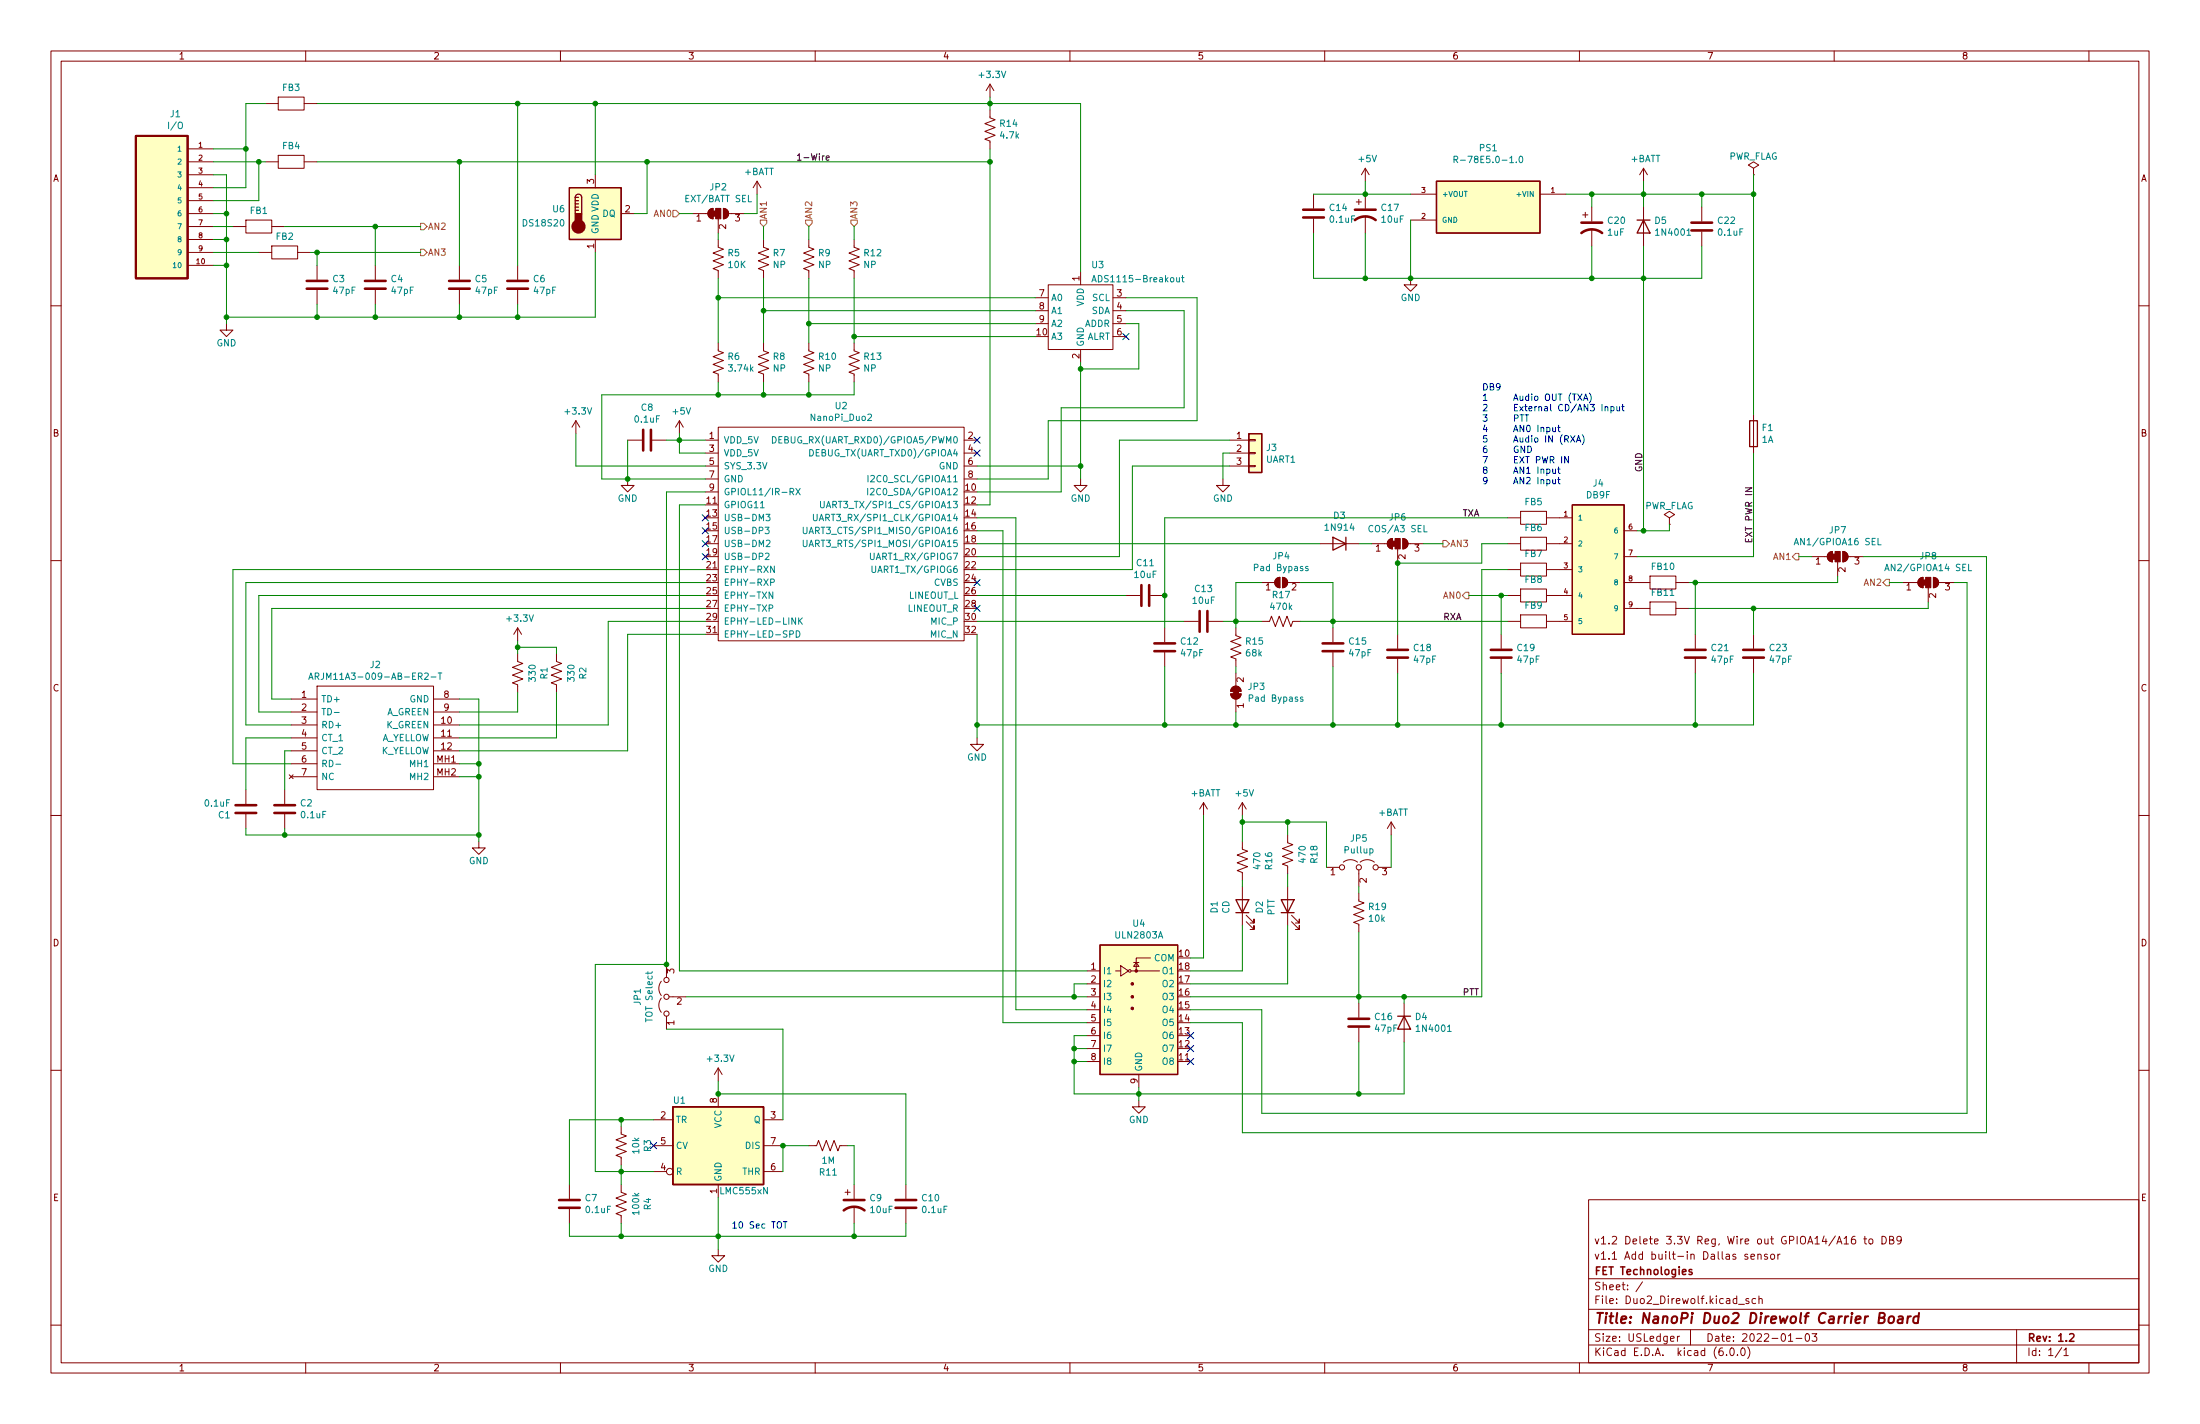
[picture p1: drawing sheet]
<svg xmlns="http://www.w3.org/2000/svg" width="432mm" height="279mm" viewBox="0 0 432 279" stroke-linecap="round" stroke-linejoin="round" font-family="sans-serif">
<g fill="none" stroke="#840000" stroke-width=".2">
<path d="M10 10h411.8v259.4h-411.8zM12 12h407.8v255.4h-407.8zM54.6 19.1h5.1v2.5h-5.1zM60 10v2M110 10v2M160 10v2M194.3 16.5l-.8 1.3M194.3 16.5v2.6M194.3 16.5l.8 1.3M210 10v2M260 10v2M310 10v2"/>
<path d="M360 10v2M410 10v2M36.8 31.8h5.1M36.8 29.2h5.1M36.8 34.3h5.1M36.8 36.8h5.1M36.8 39.4h5.1M52.1 20.3h2.5M52.1 31.8h2.5M54.6 30.5h5.1v2.5h-5.1zM59.7 20.3h2.5M59.7 31.8h2.5"/>
<path d="M116.8 34.3v2.5M148.6 35.6l-.8 1.2M148.6 35.6v2.5M148.6 35.6l.8 1.2M194.3 21.6v1.5l1 .4-2 .8 2 .7-2 .8 2 .7-2 .8 1 .4v1.5M257.8 38.1v2.8M266.2 39.6h1M266.7 39.1v1M268 33v2.6M268 38.1v2.8M268 33l-.8 1.3M268 33l.7 1.3"/>
<path d="M276.9 38.1h5M302.3 38.1h5M322.6 33v2.6M322.6 33l-.8 1.3M322.6 33l.7 1.3M344.2 33l1-.6-1-.6-1 .6 1 .6v1.3M344.2 34.3h.1M10 60h2M36.8 49.5h5.1M36.8 52.1h5.1M36.8 41.9h5.1M36.8 44.5h5.1"/>
<path d="M36.8 47h5.1M45.7 44.5h2.6M48.3 43.2h5v2.5h-5zM50.8 49.5h2.5M53.3 48.3h5.1v2.5h-5.1zM53.3 44.5h2.6M58.4 49.5h2.6M62.2 52.1v2.8M62.2 56.9v2.8M73.7 52.1v2.8M73.7 56.9v2.8M90.2 52.1v2.8"/>
<path d="M90.2 56.9v2.8M101.6 52.1v2.8M101.6 56.9v2.8M116.8 47v2.5M121.9 41.9h2.6M135.9 41.9h3M139.2 41.2l.8-.3v2a1.02 1.02 0 0 1-1-.6 1.02 1.02 0 0 1 .2-1.1zM141 47v1.5l1 .4-2 .8 2 .7-2 .8 2 .7-2 .8 1 .4v1.5M141 42.9v2.8M142 40.9a1.02 1.02 0 0 1 1 1 1.02 1.02 0 0 1-1 1zM143 41.9h3M149.9 47v1.5l1 .4-2.1 .8 2.1 .7-2.1 .8 2.1 .7-2.1 .8 1.1 .4v1.5"/>
<path d="M158.7 47v1.5l1.1 .4-2.1 .8 2.1 .7-2.1 .8 2.1 .7-2.1 .8 1 .4v1.5M167.6 47v1.5l1.1 .4-2.1 .8 2.1 .7-2.1 .8 2.1 .7-2.1 .8 1 .4v1.5M203.2 58.4h2.5M205.7 55.9h12.7v12.7h-12.7zM212.1 53.3v2.6M218.4 58.4h2.6M257.8 42.9v2.8M268 42.4v3.3M276.9 54.6v1.3h1.2l-1.2 1.3-1.3-1.3h1.3M276.9 43.2h5M310.6 42.2h1.1M311.1 41.7v1"/>
<path d="M312.4 40.6v2.8M312.4 45v3.3M322.6 40.6v7.7M334 40.6v2.8M334 45.5v2.8M419.8 60h2M44.4 63.5v1.3h1.3l-1.3 1.2-1.2-1.2h1.2M141 67.3v1.5l1 .4-2 .8 2 .7-2 .8 2 .8-2 .7 1 .4v1.5M149.9 67.3v1.5l1 .4-2.1 .8 2.1 .7-2.1 .8 2.1 .8-2.1 .7 1.1 .4v1.5M158.7 67.3v1.5l1.1 .4-2.1 .8 2.1 .7-2.1 .8 2.1 .8-2.1 .7 1 .4v1.5M167.6 67.3v1.5l1.1 .4-2.1 .8 2.1 .7-2.1 .8 2.1 .8-2.1 .7 1 .4v1.5M203.2 61h2.5"/>
<path d="M203.2 63.5h2.5M212.1 68.6v2.5M218.4 61h2.6M218.4 63.5h2.6M218.4 66h2.6M113 82.6l-.7 1.2M113 82.6v2.5M113 82.6l.8 1.2M123.2 94v1.3h1.3l-1.3 1.2-1.3-1.2h1.3M123.2 86.4h2.8M128 86.4h2.8M133.3 82.6l-.7 1.2"/>
<path d="M133.3 82.6v2.5M133.3 82.6l.8 1.2M138.4 86.4h2.6M138.4 88.9h2.6M138.4 91.4h2.6M138.4 99.1h2.6M138.4 94h2.6M138.4 96.5h2.6M141 83.8h48.2v41.9h-48.2zM189.2 86.4h2.6M189.2 88.9h2.6M189.2 91.4h2.6"/>
<path d="M189.2 94h2.6M212.1 94v1.3h1.3l-1.3 1.2-1.3-1.2h1.3M240 94v1.3h1.3l-1.3 1.2-1.2-1.2h1.2M241.3 86.4h3.8M241.3 88.9h3.8M241.3 91.4h3.8M245.1 91.3h1.3v.3h-1.3zM245.1 88.8h1.3v.2h-1.3zM245.1 86.2h1.3v.3h-1.3zM344.2 81.3v7.6M10 110h2M138.4 111.8h2.6"/>
<path d="M221 116.8h2.8M225.8 116.8h2.8M247.6 114.3h2.6M251.2 113.3a1.02 1.02 0 0 0-1 1 1.02 1.02 0 0 0 1 1M251.2 113.3v2M251.7 113.3a1.02 1.02 0 0 1 1 1 1.02 1.02 0 0 1-1 1zM252.7 114.3h2.6M259.1 106.7h7.6M269.2 106.7h3.1M272.6 106l.7-.3v2a1.02 1.02 0 0 1-.9-.6 1.02 1.02 0 0 1 .2-1.1zM274.3 107.7v2.8M275.3 105.7a1.02 1.02 0 0 1 1.1 1 1.02 1.02 0 0 1-1.1 1z"/>
<path d="M276.4 106.7h3M295.9 111.8h2.5M295.9 116.8h2.5M295.9 101.6h2.5M295.9 106.7h2.5M298.4 110.5h5.1v2.5h-5.1zM298.4 115.6h5.1v2.5h-5.1zM298.4 100.3h5.1v2.6h-5.1zM298.4 105.4h5.1v2.6h-5.1zM303.5 111.8h5.1M303.5 116.8h5.1M303.5 101.6h5.1"/>
<path d="M303.5 106.7h5.1M318.8 109.2h2.5M318.8 104.1h2.5M318.8 114.3h5M318.8 119.4h5M323.8 118.1h5.1v2.6h-5.1zM323.8 113h5.1v2.6h-5.1zM327.7 101.6l1-.6-1-.7-1.1 .7 1.1 .6v1.3M327.7 102.9h.1M328.9 114.3h2.6M328.9 119.4h2.6M355.6 109.2h3"/>
<path d="M358.9 108.5l.8-.3v2a1.02 1.02 0 0 1-1-.6 1.02 1.02 0 0 1 .2-1.1zM360.7 110.2v2.8M361.7 108.2a1.02 1.02 0 0 1 1 1 1.02 1.02 0 0 1-1 1zM362.7 109.2h3.1M373.4 114.3h3M376.7 113.6l.7-.3v2a1.02 1.02 0 0 1-.9-.6 1.02 1.02 0 0 1 .2-1.1zM378.5 115.3v2.8M379.5 113.3a1.02 1.02 0 0 1 1 1 1.02 1.02 0 0 1-1 1zM380.5 114.3h3M419.8 110h2M57.1 137.2h5.1M57.1 139.7h5.1"/>
<path d="M62.2 134.6h22.9v20.3h-22.9zM85.1 137.2h5.1M85.1 139.7h5.1M101.6 128.3v1.5l1 .4-2 .7 2 .8-2 .8 2 .7-2 .8 1 .4v1.5M101.6 123.2v2.5M101.6 123.2l-.8 1.3M101.6 123.2l.8 1.3M109.2 128.3v1.5l1 .4-2 .7 2 .8-2 .8 2 .7-2 .8 1 .4v1.5M138.4 124.5h2.6M228.6 123.2v2.8M228.6 128v2.8M232.4 121.9h2.8"/>
<path d="M237.2 121.9h2.8M241.6 136.1h2a1.02 1.02 0 0 1-1 1.1 1.02 1.02 0 0 1-1-1.1zM241.9 134.9a1.02 1.02 0 0 1 1.1-.2 1.02 1.02 0 0 1 .6 .9h-2zM242.6 123.2v1.5l1 .4-2 .8 2 .7-2 .8 2 .7-2 .8 1 .4v1.5M242.6 132.1v2.5M242.6 137.2v2.5M247.6 121.9h1.6l.4-1 .7 2 .8-2 .7 2 .8-2 .8 2 .3-1h1.6M261.6 123.2v2.8M261.6 128v2.8M274.3 124.5v2.8M274.3 129.3v2.8M294.6 124.5v2.8"/>
<path d="M294.6 129.3v2.8M295.9 121.9h2.5M298.4 120.7h5.1v2.5h-5.1zM303.5 121.9h5.1M332.7 124.5v2.8M332.7 129.3v2.8M344.2 124.5v2.8M344.2 129.3v2.8M10 160h2M48.3 154.9v2.8M48.3 159.8v2.8M55.9 154.9v2.8"/>
<path d="M55.9 159.8v2.8M56.8 152l.7 .8M57.1 142.2h5.1M57.1 144.8h5.1M57.1 147.3h5.1M57.1 149.9h5.1M57.1 152.4h5.1M57.5 152l-.7 .8M85.1 142.2h5.1M85.1 144.8h5.1M85.1 147.3h5.1M85.1 149.9h5.1"/>
<path d="M85.1 152.4h5.1M191.8 144.8v1.3h1.2l-1.2 1.2-1.3-1.2h1.3M236.2 157.5l-.7 1.3M236.2 157.5v2.5M236.2 157.5l.8 1.3M243.8 157.5v2.5M243.8 157.5l-.7 1.3M243.8 157.5l.8 1.3M419.8 160h2M94 165.1v1.3h1.2l-1.2 1.2-1.3-1.2h1.3M243.8 165.1v1.5l1.1 .4-2.1 .8 2.1 .7-2.1 .8 2.1 .8-2.1 .7 1 .4v1.5M243.8 174v7.6"/>
<path d="M244.6 179.6l1.5 1.5v-.8v.8h-.7M252.7 163.8v1.6l1 .3-2 .8 2 .8-2 .7 2 .8-2 .7 1 .4v1.6M252.7 174v7.6M253.5 179.6l1.5 1.5v-.8v.8h-.7M260.3 170.2h2.6M263.6 169.2a2.26 2.26 0 0 1 2.8 0M266.7 175.3v1.5l1 .4-2 .7 2 .8-2 .8 2 .7-2 .8 1 .4v1.5M266.7 170.7v3.3M267 169.2a2.26 2.26 0 0 1 2.8 0M270.5 170.2h2.5M273 161.3l-.7 1.3M273 161.3v2.5"/>
<path d="M273 161.3l.8 1.3M129.8 195.8a2.26 2.26 0 0 0 0 2.8M129.8 192.5a2.26 2.26 0 0 0 0 2.8M130.8 189.2v2.6M130.8 199.4v2.5M131.3 195.6h3.3M213.4 190.5h2.5M213.4 193h2.5M213.4 195.6h2.5M213.4 198.1h2.5M218.9 190.5h1.1M220 189.5l1.5 1-1.5 1z"/>
<path d="M222 190.5h5.6M222.5 188.8h1M223 188.8l.5 .8h-1zM225.8 188h-2.8v2.5M244.6 180.8l1.5 1.6v-.8v.8h-.7M253.5 180.8l1.5 1.6v-.8v.8h-.7M266.7 196.9v2.7M275.6 196.9v7.6M10 210h2M128.3 219.7h3.8M141 209.6v2.5M141 214.6v2.6"/>
<path d="M141 209.6l-.8 1.2M141 209.6l.7 1.2M149.9 219.7h3.8M213.4 208.3h2.5M213.4 200.7h2.5M213.4 203.2h2.5M213.4 205.7h2.5M223.5 215.9v1.3h1.3l-1.3 1.2-1.3-1.2h1.3M223.5 210.8v2.6M231.1 208.3h2.6M266.7 201.7v2.8M419.8 210h2"/>
<path d="M111.8 232.4v2.8M111.8 237.2v2.8M121.9 232.4v1.5l1 .4-2 .8 2 .7-2 .8 2 .8-2 .7 1 .4v1.5M121.9 221v1.5l1 .4-2 .7 2 .8-2 .8 2 .7-2 .8 1 .4v1.5M128.3 224.8h3.8M128.3 229.9h2.5M141 232.4v2.6M149.9 224.8h3.8M149.9 229.9h3.8M158.7 224.8h1.6l.4-1 .7 2 .8-2 .7 2 .8-2 .8 2 .3-1h1.6M165.9 233.9h1M166.4 233.4v1"/>
<path d="M167.6 232.4v2.8M167.6 236.7v3.3M177.8 232.4v2.8M177.8 237.2v2.8M311.8 235.4h108v32h-108zM10 260h2M141 245.1v1.3h1.2l-1.2 1.3-1.3-1.3h1.3M311.8 256.9h108M311.8 250.9h108M322.4 251.5l-1.3 1.9M341.2 255.9h1.2M343 246.1h-.3l-.3 .2 .1 .2 .5 .2v.3h-.6"/>
<path d="M343.2 254.9l-.3-.1-.2 .2v.2l.5 .2v.3h-.5M343.7 246.6l.7-.2-.1-.3h-.4l-.2 .2v.7h.6M344.6 254.9l-.4-.1-.3 .3 .1 .6h.6M345 246.2l.2-.1h.4l.1 1M345 246.1v1M345.2 254.9l.2-.1 .4 .1 .1 .9M345.2 254.3v1.5M346.9 246.1h-.4l-.2 .2 .1 .2 .5 .2v.3h-.6M347.7 246.1h.3l.3 .3v.4l-.3 .3-.3-.1-.2-.2zM348.9 246.1v1M349.4 246.1h-.3l-.2 .3M364.1 242.6a.6 .6 0 0 0-.7 .6v.6l.1 .2 .4 .1 .3-.2v-.5l-.1-.2-.4-.1-.3 .3"/>
<path d="M365.8 243.1h.6M366 242.6v1.3l.4 .2M366.9 243.2l.2-.1 .4 .1 .1 .6-.2 .2-.3 .1-.2-.2zM369.4 242.6a.76 .76 0 0 1 .8 .7 .76 .76 0 0 1-.8 .8zM370.9 243.3l.6-.1 .2-.2-.2-.3-.6-.1v1.5h.5l.3-.3a.39 .39 0 0 0-.3-.5M373.2 243.2l-.3 .3h-.3l-.3-.3 .1-.5 .5-.1 .2 .1a.99 .99 0 0 1-.4 1.4h-.3M419.8 260h2M60 267.4v2M110 267.4v2M160 267.4v2M210 267.4v2M260 267.4v2"/>
<path d="M310 267.4v2M311.8 263.9h108M311.8 260.9h108M327.9 262.7l.7-.2-.1-.3h-.4l-.2 .2v.7h.6M329.2 262.2v1M329.7 262.2l-.5 .3M331.8 260.9v3M338.9 265.8v.2M339.7 264.5h.2a.8 .8 0 0 1 .5 .7 .8 .8 0 0 1-.5 .8 1 1 0 0 1-.2-1.5zM341 265.8v.2M341.9 264.5h.1a.8 .8 0 0 1 .5 .7 .8 .8 0 0 1-.5 .8 1 1 0 0 1-.1-1.5zM343 264.3a1.72 1.72 0 0 1 0 2.2"/>
<path d="M351 263.2h.9M352.5 262.6h1.2M354.5 261.7h.2a.8 .8 0 0 1 .5 .7 .8 .8 0 0 1-.5 .8 1 1 0 0 1-.2-1.5zM355.7 261.7h.9l-.5 .5 .4 .2v.6l-.2 .2-.6-.2M360 267.4v2M395.8 260.9v6.5M404.7 264.4l-1.3 1.9M405.1 264.9l.4-.4v1.5M405.1 266h.8M410 267.4v2"/>
<circle cx="263.4" cy="170.2" r=".51"/>
<circle cx="266.7" cy="170.2" r=".51"/>
<circle cx="270" cy="170.2" r=".51"/>
<circle cx="130.8" cy="192.3" r=".51"/>
<circle cx="130.8" cy="195.6" r=".51"/>
<circle cx="130.8" cy="198.9" r=".51"/>
<circle cx="221.7" cy="190.5" r=".25"/>
<circle cx="131.4" cy="229.9" r=".63"/>
</g>
<path d="M332.1 249.2l-.4-.1-.2 .2 .1 .2 .5 .1v.4h-.6M406.2 261.8l.6-.1 .2 .1 .1 .3-1 1.1h1" fill="none" stroke="#840000" stroke-width=".3"/>
<path d="M368.8 258.6h.7l.3-.2a.45 .45 0 0 0-.2-.8h-.7l-.2 2h.8a.53 .53 0 0 0 .4-.5 .53 .53 0 0 0-.4-.5M370.8 258.5a.52 .52 0 0 1 .6-.2 .52 .52 0 0 1 .4 .4l-.1 .5a.55 .55 0 0 1-.5 .4 .55 .55 0 0 1-.6-.4zM372.7 258.4h.7v1.2M373.5 258.7l-.7 .1a.4 .4 0 0 0-.3 .4 .4 .4 0 0 0 .2 .4l.7-.1M374.5 258.3l-.2 1.3M375 258.3l-.3 .1-.3 .3M376.6 258.4a.66 .66 0 0 0-1 .3l-.1 .5 .2 .3h.7M376.7 257.6l-.3 2" fill="none" stroke="#840000" stroke-width=".4"/>
<g fill="#840000" stroke="#840000" stroke-width=".2">
<path d="M359.7 108.7h.5v1h-.5z"/>
<path d="M358.9 108.5l.8-.3v2a1.02 1.02 0 0 1-1-.6 1.02 1.02 0 0 1 .2-1.1z"/>
<path d="M360.2 108.2h1v2h-1z"/>
<path d="M361.7 108.2a1.02 1.02 0 0 1 1 1 1.02 1.02 0 0 1-1 1z"/>
<path d="M377.4 113.8h.6v1h-.6z"/>
<path d="M376.7 113.6l.7-.3v2a1.02 1.02 0 0 1-.9-.6 1.02 1.02 0 0 1 .2-1.1z"/>
<path d="M378 113.3h1v2h-1z"/>
<path d="M379.5 113.3a1.02 1.02 0 0 1 1 1 1.02 1.02 0 0 1-1 1z"/>
<path d="M250.5 113.6l.7-.3v2a1.02 1.02 0 0 1-.9-.6 1.02 1.02 0 0 1 .2-1.1z"/>
<path d="M251.7 113.3a1.02 1.02 0 0 1 1 1 1.02 1.02 0 0 1-1 1z"/>
<path d="M242.1 135.4h1v1h-1z"/>
<path d="M241.6 136.1h2a1.02 1.02 0 0 1-1 1.1 1.02 1.02 0 0 1-1-1.1z"/>
<path d="M241.9 134.9a1.02 1.02 0 0 1 1.1-.2 1.02 1.02 0 0 1 .6 .9h-2z"/>
<path d="M273.3 106.2h.5v1h-.5z"/>
<path d="M272.6 106l.7-.3v2a1.02 1.02 0 0 1-.9-.6 1.02 1.02 0 0 1 .2-1.1z"/>
<path d="M273.8 105.7h1v2h-1z"/>
<path d="M275.3 105.7a1.02 1.02 0 0 1 1.1 1 1.02 1.02 0 0 1-1.1 1z"/>
<path d="M140 41.4h.5v1h-.5z"/>
<path d="M139.2 41.2l.8-.3v2a1.02 1.02 0 0 1-1-.6 1.02 1.02 0 0 1 .2-1.1z"/>
<path d="M140.5 40.9h1v2h-1z"/>
<path d="M142 40.9a1.02 1.02 0 0 1 1 1 1.02 1.02 0 0 1-1 1z"/>
<circle cx="222.2" cy="197.9" r=".25"/>
<circle cx="222.2" cy="195.6" r=".25"/>
<circle cx="222.2" cy="193" r=".25"/>
<circle cx="223" cy="190.5" r=".25"/>
</g>
<g fill="none" stroke="#008484" stroke-width=".2">
<path d="M285.4 31.3h.6l.1-.2v-.3l-.7-.2v1.3M285.7 31.3l.4 .6M298.3 30.7l.1-.1a.68 .68 0 0 1 .5 .7 .68 .68 0 0 1-.5 .6 .85 .85 0 0 1-.1-1.2zM214.3 55.3l.4-1.3 .5 1.3M214.4 55h.6M230.9 54.5l.1 .8 .5-.1M231.5 54.5v.8M231.9 54.5h.5M232.1 54v1.1l.3 .2M331.1 46.2h.7M151.6 85.7a.64 .64 0 0 1 .7 .6 .64 .64 0 0 1-.7 .6zM152.9 86.3h.4"/>
<path d="M153.5 85.7h-.6v1.2h.6M155.1 96.5l.6-.1v-.5l-.6-.1v1.3M155.4 96.5l.4 .6M156.2 95.8l.9 1.3M157.1 95.8l-.9 1.3M158.9 88.2a.64 .64 0 0 1 .8 .6 .64 .64 0 0 1-.8 .7zM161 98.4v1l.3 .2h.3l.2-.2v-1M162.2 99.6l.4-1.2 .4 1.2M162.3 99.3h.6M170.3 95.8v1.3M170.3 81.4l.5-.2 .3 .4-.8 .9h.8M170.4 93.3v1.3"/>
<path d="M170.8 95.9l.5-.1 .3 .4-.8 .9h.8M170.9 93.4l.5-.1 .2 .3-.8 1h.8M150.2 103.4h.8l-.5 .5 .4 .1v.6l-.2 .1-.5-.1M150.2 108.6l.5-.1 .3 .4-.8 .9h.8M150.3 100.9h.8l-.4 .5 .4 .1v.6l-.2 .1-.6-.1M150.4 106.1l.5-.1 .2 .3-.8 1h.8M151 119.3h.6v-.5l-.6-.1v1.3M151.3 114.3l.6-.1v-.5l-.6-.1v1.3M151.7 116.1v1.3l-.7-1.3v1.3M152 111.1v1.2l-.7-1.2v1.2M157.7 103.4v1.1l.2 .2h.4l.1-.2v-1.1M157.7 106v1l.2 .3 .4-.1 .1-.2v-1"/>
<path d="M158.8 104.7l.4-1.3 .5 1.3M158.8 107.3l.4-1.3 .5 1.3M158.9 104.4h.6M158.9 106.9h.6M159.7 100.9v1l.2 .3 .4-.1 .1-.2v-1M160.8 102.2l.4-1.3 .4 1.3M160.9 101.8h.6M170.8 108.5v1.1l.3 .2 .3-.1 .2-.1v-1.1M171.1 111.1v1l.3 .2h.3l.2-.2v-1M256.7 111.2l-.3-.1-.2 .2 .1 .2 .4 .1v.3h-.5M279.5 103.1v1.3h.6M352.2 106.9l.4-1.3 .4 1.3"/>
<path d="M368.6 105.6v1.3h.6M369.9 112l.5-1.3 .4 1.3M386.4 110.7v1.3h.6M60.6 133.3l.4-1.3 .4 1.3M60.7 133h.6M61.9 132.7l.6-.1v-.4l-.6-.2v1.3M62.2 132.7l.4 .6M65.6 139.8h1M84.6 132.8h1M86 132h.7M86.4 132v1.3M155 124.4h.6l.1-.5-.7-.1v1.2"/>
<path d="M156.2 121.2v1.3l-.8-1.3v1.3M156.3 123.8a.64 .64 0 0 1 .7 .6 .64 .64 0 0 1-.7 .6zM156.8 121.2v1.3M156.9 121.8l.6 .7M157.5 121.2l-.7 .8M255.7 136.8h-.3l-.2 .1 .1 .2 .4 .1v.3h-.5M65.9 150h1M268.9 166.6l.3-.1 .3 .3-.1 .5h-.5M127.2 190.7v.4M128 190.7l-.2 .3h-1.1M284.1 202.4h.7"/>
</g>
<g fill="#ffffc2" stroke="#ffffc2" stroke-width=".2">
<path d="M308.6 99.1h10.2v25.4h-10.2z"/>
<path d="M132.1 217.2h17.8v15.2h-17.8z"/>
<path d="M281.9 35.6h20.4v10.1h-20.4z"/>
<path d="M215.9 185.4h15.2v25.4h-15.2z"/>
<path d="M245.1 85.1h2.5v7.6h-2.5z"/>
<path d="M26.7 26.7h10.1v27.9h-10.1z"/>
<path d="M111.8 36.8h10.1v10.2h-10.1z"/>
</g>
<g fill="none" stroke="#840000" stroke-width=".25">
<path d="M111.8 36.8h10.1v10.2h-10.1zM112.9 38.7a.64 .64 0 0 1 .6-.6 .64 .64 0 0 1 .7 .6v3.2M112.9 39.4h.6M112.9 38.7v3.2M112.9 38.7h.6M281.9 35.6h20.4v10.1h-20.4zM112.9 41.3h.6M112.9 40.6h.6M112.9 40h.6M321.3 43.2h2.5M322.6 43.2l1.2 2.5h-2.5zM245.1 85.1h2.5v7.6h-2.5z"/>
<path d="M308.6 99.1h10.2v25.4h-10.2zM343.4 82.6h1.5v5h-1.5zM261.6 105.4l2.6 1.3-2.6 1.3zM264.2 105.4v2.6M242.6 176.5h2.5l-1.3 2.6zM242.6 179.1h2.5M251.5 176.5h2.5l-1.3 2.6zM251.5 179.1h2.5M215.9 185.4h15.2v25.4h-15.2zM274.3 199.4h2.6M275.6 199.4l1.3 2.5h-2.6zM132.1 217.2h17.8v15.2h-17.8z"/>
</g>
<g fill="none" stroke="#840000" stroke-width=".51">
<path d="M60.2 56.6h4.1M60.2 55.1h4.1M71.6 56.6h4.1M71.6 55.1h4.1M88.1 56.6h4.1M88.1 55.1h4.1M99.6 56.6h4M99.6 55.1h4M255.8 42.7h4M255.8 41.1h4M265.9 43.2a3.3 3.3 0 0 1 4.1 0M265.9 41.1h4.1"/>
<path d="M310.4 45.7a3.3 3.3 0 0 1 4.1 0M310.4 43.7h4.1M332 43.7h4M332 45.2h4M126.2 84.3v4.1M127.8 84.3v4.1M224 114.8v4.1M225.6 114.8v4.1M235.5 119.9v4.1M237 119.9v4.1M226.6 127.8h4M226.6 126.2h4"/>
<path d="M259.6 127.8h4.1M259.6 126.2h4.1M272.3 129h4.1M272.3 127.5h4.1M292.6 129h4.1M292.6 127.5h4.1M330.7 129h4.1M330.7 127.5h4.1M342.1 129h4.1M342.1 127.5h4.1M46.2 159.5h4.1M46.2 158h4.1"/>
<path d="M53.8 159.5h4.1M53.8 158h4.1M264.7 199.9h4M264.7 201.4h4M109.7 235.5h4.1M109.7 237h4.1M165.6 237.5a3.3 3.3 0 0 1 4.1 0M165.6 235.5h4.1M175.8 235.5h4M175.8 237h4"/>
</g>
<path d="M26.7 26.7h10.1v27.9h-10.1z" fill="none" stroke="#840000" stroke-width=".41"/>
<g fill="#840000" stroke="#840000" stroke-width=".25">
<path d="M112.9 41.9h1.3v1.9h-1.3z"/>
<circle cx="113.5" cy="44.4" r="1.27"/>
</g>
<path d="M82.5 48.9h.7l.6 .6-.6 .7h-.7zM82.5 43.8h.7l.6 .7-.6 .6h-.7zM132.1 41.3h.6l.6 .6-.6 .6h-.6zM149.2 43.2h1.3v.6l-.6 .7-.7-.7zM158.1 43.2h1.3v.6l-.7 .7-.6-.7zM167 43.2h1.3v.6l-.7 .7-.6-.7zM283.2 106h.6l.7 .7-.7 .6h-.6zM287.7 116.2h.6v1.3h-.6l-.7-.7zM352.4 108.6h.7v1.3h-.7l-.6-.7zM370.2 113.7h.6v1.2h-.6l-.6-.6z" fill="none" stroke="#848400" stroke-width=".2"/>
<path d="M162.2 31l.6-.1-.1-.3h-.4l-.1 .2v.6h.5M342.6 95.7h1.2l-1.2 .7h1.2" fill="none" stroke="#000" stroke-width=".2"/>
<g fill="none" stroke="#0000c2" stroke-width=".2">
<path d="M308.6 77.3h.8M309 77.3v1.3M309.7 77.3l.8 1.3M310.5 77.3l-.8 1.3M310.8 78.6l.4-1.3 .5 1.3M310.9 78.2h.6M312 77.1a1.46 1.46 0 0 1 0 2M312.1 79.3h.8l-.4 .5 .4 .2v.5l-.2 .1-.6-.1M314.4 79.3v1.3M315 79.9l.5-.1 .1 .8M315 79.8v.8M316.2 79.8h.3l.3 .2-.1 .6h-.5"/>
<path d="M316.2 79.8v1.2M317.3 79.8l.1 .8 .5-.1M317.9 79.8v.8M318.3 79.8h.5M318.5 79.3v1.1l.3 .2M297.3 82.1l.6-.1 .1-.2-.1-.3-.6-.1v1.3M297.9 87.6a.59 .59 0 0 0-.7 .6 .59 .59 0 0 0 .7 .5l.1-.4h-.3M298.7 81.4v1.3M299.3 87.5v1.3l-.8-1.3v1.3M299.7 81.4v1.3M299.9 87.5a.64 .64 0 0 1 .7 .7 .64 .64 0 0 1-.7 .6zM302.5 84l.4-.1 .1 .8"/>
<path d="M302.5 92.2l.4-.1 .1 .8M302.5 94.2l.4-.1 .1 .8M303.6 83.9h.4l.2 .2-.1 .5h-.5M303.6 92.1l.4-.1 .2 .3-.1 .5h-.5M303.6 94.1h.4l.2 .2-.1 .6h-.5M303.6 83.9v1.2M303.6 92v1.3M303.6 94.1v1.3M304.8 83.9v.7h.5M304.8 92v.8h.5M304.8 94.1v.8l.5-.1M305.3 83.9v.8"/>
<path d="M305.3 92v.9M305.3 94.1v.8M305.7 83.9h.5M305.7 92h.5M305.7 94.1h.5M305.9 83.4v1.1l.3 .2M305.9 91.6v1.1l.3 .2M305.9 93.7v1l.3 .2M306.5 89.6v1.2M307.1 86.1h.6l.1-.2v-.3l-.7-.1v1.3M307.4 86.1l.4 .7M307.8 89.6v1.2l-.7-1.2v1.2"/>
<path d="M308.3 85.5l.8 1.3M309.1 85.5l-.8 1.3M309.4 86.8l.4-1.3 .5 1.3M309.5 86.4h.6M310.6 85.3a1.46 1.46 0 0 1 0 1.9M153.7 239.7h.8M154.1 239.7v1.3"/>
</g>
<g fill="none" stroke="#008400" stroke-width=".2">
<path d="M194.3 19.1v2.5M41.9 31.8h10.2M41.9 29.2h6.4M41.9 34.3h2.5v29.2M50.8 31.8v7.6h-8.9M52.1 20.3h-3.8v16.5h-6.4M62.2 31.8h132.1M62.2 20.3h149.9v33M90.2 31.8v20.3M101.6 20.3v31.8M116.8 20.3v14M127 31.8v10.1h-2.5"/>
<path d="M148.6 38.1v3.8h-2.6M194.3 29.2v69.9h-2.5M257.8 38.1h19.1M268 35.6v2.5M307.3 38.1h36.9M312.4 38.1v2.5M322.6 35.6v5M334 38.1v2.5M344.2 34.3v47M41.9 49.5h8.9M41.9 52.1h2.5M41.9 41.9h2.5"/>
<path d="M41.9 44.5h3.8M41.9 47h2.5M55.9 44.5h26.6M61 49.5h21.5M62.2 49.5v2.6M62.2 59.7v2.5M73.7 44.5v7.6M73.7 59.7v2.5M90.2 59.7v2.5M101.6 59.7v2.5M116.8 49.5v12.7h-72.4M133.3 41.9h2.6"/>
<path d="M141 45.7v1.3M141 54.6v12.7M141 58.4h62.2M149.9 44.5v2.5M149.9 54.6v12.7M158.7 44.5v2.5M158.7 54.6v12.7M167.6 44.5v2.5M167.6 54.6v12.7M221 58.4h13.9v24.2h-29.2v11.4h-13.9M257.8 45.7v8.9h76.2v-6.3M268 45.7v8.9"/>
<path d="M276.9 43.2v11.4M312.4 48.3v6.3M322.6 48.3v55.8M141 74.9v2.6M149.9 61h53.3M149.9 74.9v2.6M158.7 63.5h44.5M158.7 74.9v2.6M167.6 74.9v2.6h-49.5v16.5h20.3M167.6 66h35.6M212.1 71.1v22.9M221 63.5h2.5v8.9h-11.4"/>
<path d="M221 61h11.4v19h-24.1v16.5h-16.5M113 85.1v6.3h25.4M123.2 86.4v7.6M130.8 86.4h7.6M133.3 85.1v3.8h5.1M138.4 99.1h-5.1v91.4h80.1M138.4 96.5h-7.6v92.7h-14v40.7h11.5M191.8 91.4h20.3M241.3 86.4h-21.6v22.8h-27.9M241.3 91.4h-19.1v20.4h-30.4M241.3 88.9h-1.3v5.1M344.2 88.9v20.3h-22.9"/>
<path d="M138.4 114.3h-90.1v27.9h8.8M138.4 116.8h-87.6v22.9h6.3M138.4 111.8h-92.7v38.1h11.4M138.4 119.4h-85.1v17.8h3.8M191.8 101.6h7.6v96.5h14M191.8 104.1h5v96.6h16.6M191.8 106.7h67.3M191.8 116.8h29.2M247.6 114.3h-5v8.9M255.3 114.3h6.3v8.9M266.7 106.7h2.5M279.4 106.7h3.8"/>
<path d="M288.3 116.8h7.6M294.6 116.8v7.7M295.9 106.7h-5.1v3.8h-16.5v14M295.9 101.6h-67.3v21.6M295.9 111.8h-5.1v83.8h-57.1M327.7 102.9v1.2h-6.4M332.7 114.3v10.2M344.2 119.4v5.1M353.1 109.2h2.5M360.7 113v1.3h-29.2M365.8 109.2h24.1v113.1h-146.1v-21.6h-10.1M370.8 114.3h2.6"/>
<path d="M378.5 118.1v1.3h-47M383.5 114.3h2.6v104.1h-138.5v-20.3h-13.9M90.2 137.2h3.8v27.9M101.6 127h7.6v1.3M101.6 125.7v2.6M101.6 135.9v3.8h-11.4M109.2 135.9v8.9h-19M138.4 121.9h-19v20.3h-29.2M138.4 124.5h-15.2v22.8h-33M191.8 124.5v20.3M191.8 121.9h40.6M228.6 130.8v11.4"/>
<path d="M240 121.9h7.6M242.6 130.8v1.3M242.6 139.7v2.5M255.3 121.9h40.6M261.6 130.8v11.4M274.3 132.1v10.1M294.6 132.1v10.1M332.7 132.1v10.1M344.2 132.1v10.1h-152.4M57.1 147.3h-1.2v7.6M57.1 144.8h-8.8v10.1M90.2 152.4h3.8"/>
<path d="M90.2 149.9h3.8M48.3 162.6v1.2h45.7M55.9 162.6v1.2M236.2 160v28h-2.5M243.8 160v5.1M243.8 172.7v1.3M243.8 161.3h16.5v8.9M252.7 161.3v2.5M252.7 171.5v2.5M266.7 174v1.3M273 163.8v6.4M134.6 195.6h78.8"/>
<path d="M213.4 193h-2.6v2.6M243.8 181.6v8.9h-10.1M252.7 181.6v11.4h-19M266.7 182.9v14M275.6 195.6v1.3M121.9 219.7v1.3M128.3 219.7h-16.5v12.7M130.8 201.9h22.9v17.8M141 212.1v2.5h36.8v17.8M210.8 205.7h2.6M210.8 208.3h2.6M213.4 203.2h-2.6v11.4h64.8v-10.1"/>
<path d="M223.5 213.4v2.5M266.7 204.5v10.1M121.9 228.6v3.8M141 235v10.1M158.7 224.8h-5v5.1M166.4 224.8h1.2v7.6M111.8 240v2.6h66v-2.6M121.9 240v2.6M167.6 240v2.6"/>
</g>
<g fill="none" stroke="#000084" stroke-width=".2">
<path d="M220.4 65.4l1.2 1.2M221.6 65.4l-1.2 1.2M191.2 85.8l1.2 1.2M191.2 88.3l1.2 1.2M192.4 85.8l-1.2 1.2M192.4 88.3l-1.2 1.2M137.8 106.1l1.2 1.2M137.8 103.5l1.2 1.2M137.8 108.6l1.2 1.2M137.8 101l1.2 1.2M139 106.1l-1.2 1.2M139 103.5l-1.2 1.2"/>
<path d="M139 108.6l-1.2 1.2M139 101l-1.2 1.2M191.2 118.8l1.2 1.2M191.2 113.7l1.2 1.2M192.4 118.8l-1.2 1.2M192.4 113.7l-1.2 1.2M233.1 202.6l1.2 1.2M233.1 207.7l1.2 1.2M233.1 205.1l1.2 1.2M234.3 202.6l-1.2 1.2M234.3 207.7l-1.2 1.2M234.3 205.1l-1.2 1.2"/>
<path d="M127.7 224.2l1.2 1.2M128.9 224.2l-1.2 1.2"/>
</g>
<g fill="#008400" stroke="#008400" stroke-width=".2">
<circle cx="294.6" cy="116.8" r=".46"/>
<circle cx="268" cy="54.6" r=".46"/>
<circle cx="268" cy="38.1" r=".46"/>
<circle cx="276.9" cy="54.6" r=".46"/>
<circle cx="243.8" cy="161.3" r=".46"/>
<circle cx="242.6" cy="142.2" r=".46"/>
<circle cx="210.8" cy="195.6" r=".46"/>
<circle cx="191.8" cy="142.2" r=".46"/>
<circle cx="228.6" cy="116.8" r=".46"/>
<circle cx="242.6" cy="121.9" r=".46"/>
<circle cx="228.6" cy="142.2" r=".46"/>
<circle cx="332.7" cy="114.3" r=".46"/>
<circle cx="344.2" cy="119.4" r=".46"/>
<circle cx="332.7" cy="142.2" r=".46"/>
<circle cx="294.6" cy="142.2" r=".46"/>
<circle cx="322.6" cy="104.1" r=".46"/>
<circle cx="223.5" cy="214.6" r=".46"/>
<circle cx="210.8" cy="205.7" r=".46"/>
<circle cx="210.8" cy="208.3" r=".46"/>
<circle cx="322.6" cy="54.6" r=".46"/>
<circle cx="312.4" cy="54.6" r=".46"/>
<circle cx="312.4" cy="38.1" r=".46"/>
<circle cx="344.2" cy="38.1" r=".46"/>
<circle cx="322.6" cy="38.1" r=".46"/>
<circle cx="334" cy="38.1" r=".46"/>
<circle cx="275.6" cy="195.6" r=".46"/>
<circle cx="266.7" cy="214.6" r=".46"/>
<circle cx="266.7" cy="195.6" r=".46"/>
<circle cx="274.3" cy="110.5" r=".46"/>
<circle cx="261.6" cy="121.9" r=".46"/>
<circle cx="261.6" cy="142.2" r=".46"/>
<circle cx="274.3" cy="142.2" r=".46"/>
<circle cx="252.7" cy="161.3" r=".46"/>
<circle cx="167.6" cy="242.6" r=".46"/>
<circle cx="153.7" cy="224.8" r=".46"/>
<circle cx="141" cy="214.6" r=".46"/>
<circle cx="141" cy="242.6" r=".46"/>
<circle cx="101.6" cy="127" r=".46"/>
<circle cx="94" cy="152.4" r=".46"/>
<circle cx="94" cy="163.8" r=".46"/>
<circle cx="94" cy="149.9" r=".46"/>
<circle cx="55.9" cy="163.8" r=".46"/>
<circle cx="121.9" cy="242.6" r=".46"/>
<circle cx="121.9" cy="219.7" r=".46"/>
<circle cx="130.8" cy="189.2" r=".46"/>
<circle cx="121.9" cy="229.9" r=".46"/>
<circle cx="48.3" cy="29.2" r=".46"/>
<circle cx="50.8" cy="31.8" r=".46"/>
<circle cx="62.2" cy="49.5" r=".46"/>
<circle cx="44.4" cy="52.1" r=".46"/>
<circle cx="44.4" cy="62.2" r=".46"/>
<circle cx="44.4" cy="41.9" r=".46"/>
<circle cx="44.4" cy="47" r=".46"/>
<circle cx="194.3" cy="20.3" r=".46"/>
<circle cx="194.3" cy="31.8" r=".46"/>
<circle cx="212.1" cy="72.4" r=".46"/>
<circle cx="212.1" cy="91.4" r=".46"/>
<circle cx="101.6" cy="20.3" r=".46"/>
<circle cx="90.2" cy="31.8" r=".46"/>
<circle cx="141" cy="58.4" r=".46"/>
<circle cx="149.9" cy="61" r=".46"/>
<circle cx="123.2" cy="94" r=".46"/>
<circle cx="133.3" cy="86.4" r=".46"/>
<circle cx="149.9" cy="77.5" r=".46"/>
<circle cx="141" cy="77.5" r=".46"/>
<circle cx="158.7" cy="77.5" r=".46"/>
<circle cx="127" cy="31.8" r=".46"/>
<circle cx="116.8" cy="20.3" r=".46"/>
<circle cx="158.7" cy="63.5" r=".46"/>
<circle cx="167.6" cy="66" r=".46"/>
<circle cx="101.6" cy="62.2" r=".46"/>
<circle cx="90.2" cy="62.2" r=".46"/>
<circle cx="73.7" cy="44.5" r=".46"/>
<circle cx="62.2" cy="62.2" r=".46"/>
<circle cx="73.7" cy="62.2" r=".46"/>
</g>
<text font-size="2.8" fill="#840000" x="312.8" y="259.7">Title: NanoPi Duo2 Direwolf Carrier Board</text>
<g font-size="2.1" fill="#840000">
<text x="312.8" y="244.1">v1.2 Delete 3.3V Reg, Wire out GPIOA14/A16 to DB9</text>
<text x="312.8" y="250.2">FET Technologies</text>
<text x="312.8" y="247.1">v1.1 Add built-in Dallas sensor</text>
<text x="312.8" y="255.9">File: Duo2_Direwolf.kicad_sch</text>
<text x="312.8" y="253.2">Sheet: /</text>
<text x="312.8" y="263.2">Size: USLedger</text>
<text x="334.8" y="263.2">Date: 2022-01-03</text>
<text x="397.8" y="263.2">Rev: 1.2</text>
<text x="312.8" y="266">KiCad E.D.A. kicad (6.0.0)</text>
<text x="397.8" y="266">Id: 1/1</text>
</g>
<g font-size="1.8" fill="#840000">
<text x="35" y="11.7">1</text>
<text x="85" y="11.7">2</text>
<text x="135" y="11.7">3</text>
<text x="185" y="11.7">4</text>
<text x="235" y="11.7">5</text>
<text x="285" y="11.7">6</text>
<text x="335" y="11.7">7</text>
<text x="385" y="11.7">8</text>
<text x="10.3" y="35.6">A</text>
<text x="420.1" y="35.6">A</text>
<text x="116.6" y="36.1" transform="rotate(-90 116.6 36.1)">3</text>
<text x="122.7" y="41.7">2</text>
<text x="136.7" y="43.4">1</text>
<text x="142.5" y="44.9" transform="rotate(-90 142.5 44.9)">2</text>
<text x="144.3" y="43.4">3</text>
<text x="116.6" y="48.8" transform="rotate(-90 116.6 48.8)">1</text>
<text x="204" y="58.2">7</text>
<text x="211.8" y="55.1" transform="rotate(-90 211.8 55.1)">1</text>
<text x="219.2" y="58.2">3</text>
<text x="203.5" y="65.8">10</text>
<text x="204" y="60.7">8</text>
<text x="204" y="63.2">9</text>
<text x="219.2" y="60.7">4</text>
<text x="219.2" y="63.2">5</text>
<text x="219.2" y="65.8">6</text>
<text x="211.8" y="70.3" transform="rotate(-90 211.8 70.3)">2</text>
<text x="10.3" y="85.7">B</text>
<text x="139.2" y="86.1">1</text>
<text x="139.2" y="88.6">3</text>
<text x="190" y="86.1">2</text>
<text x="190" y="88.6">4</text>
<text x="242.7" y="86.1">1</text>
<text x="242.7" y="88.6">2</text>
<text x="420.1" y="85.7">B</text>
<text x="139.2" y="91.2">5</text>
<text x="139.2" y="93.7">7</text>
<text x="190" y="91.2">6</text>
<text x="190" y="93.7">8</text>
<text x="242.7" y="91.2">3</text>
<text x="138.7" y="98.8">11</text>
<text x="138.7" y="101.3">13</text>
<text x="139.2" y="96.3">9</text>
<text x="189.5" y="96.3">10</text>
<text x="189.5" y="98.8">12</text>
<text x="189.5" y="101.3">14</text>
<text x="138.7" y="103.9">15</text>
<text x="138.7" y="106.4">17</text>
<text x="189.5" y="103.9">16</text>
<text x="189.5" y="106.4">18</text>
<text x="138.7" y="109">19</text>
<text x="138.7" y="111.5">21</text>
<text x="189.5" y="109">20</text>
<text x="189.5" y="111.5">22</text>
<text x="270" y="108.2">1</text>
<text x="275.8" y="109.7" transform="rotate(-90 275.8 109.7)">2</text>
<text x="277.6" y="108.2">3</text>
<text x="356.4" y="110.7">1</text>
<text x="362.2" y="112.3" transform="rotate(-90 362.2 112.3)">2</text>
<text x="364" y="110.7">3</text>
<text x="138.7" y="114">23</text>
<text x="138.7" y="116.6">25</text>
<text x="138.7" y="119.1">27</text>
<text x="189.5" y="114">24</text>
<text x="189.5" y="116.6">26</text>
<text x="189.5" y="119.1">28</text>
<text x="248.4" y="115.8">1</text>
<text x="253.5" y="115.8">2</text>
<text x="374.2" y="115.8">1</text>
<text x="380" y="117.3" transform="rotate(-90 380 117.3)">2</text>
<text x="381.8" y="115.8">3</text>
<text x="138.7" y="121.7">29</text>
<text x="138.7" y="124.2">31</text>
<text x="189.5" y="121.7">30</text>
<text x="189.5" y="124.2">32</text>
<text x="10.3" y="135.6">C</text>
<text x="59.2" y="136.9">1</text>
<text x="87.1" y="136.9">8</text>
<text x="244.1" y="133.8" transform="rotate(-90 244.1 133.8)">2</text>
<text x="420.1" y="135.6">C</text>
<text x="59.2" y="139.4">2</text>
<text x="59.2" y="142">3</text>
<text x="86.6" y="142">10</text>
<text x="87.1" y="139.4">9</text>
<text x="244.1" y="138.9" transform="rotate(-90 244.1 138.9)">1</text>
<text x="59.2" y="144.5">4</text>
<text x="59.2" y="147.1">5</text>
<text x="59.2" y="149.6">6</text>
<text x="85.8" y="149.6">MH1</text>
<text x="86.6" y="144.5">11</text>
<text x="86.6" y="147.1">12</text>
<text x="59.2" y="152.1">7</text>
<text x="85.8" y="152.1">MH2</text>
<text x="261.1" y="171.7">1</text>
<text x="268.2" y="173.2" transform="rotate(-90 268.2 173.2)">2</text>
<text x="271.3" y="171.7">3</text>
<text x="10.3" y="185.7">D</text>
<text x="420.1" y="185.7">D</text>
<text x="132.3" y="191" transform="rotate(-90 132.3 191)">3</text>
<text x="214.1" y="190.2">1</text>
<text x="231.4" y="187.7">10</text>
<text x="231.4" y="190.2">18</text>
<text x="132.9" y="197.1">2</text>
<text x="214.1" y="192.8">2</text>
<text x="214.1" y="195.3">3</text>
<text x="214.1" y="197.9">4</text>
<text x="231.4" y="197.9">15</text>
<text x="231.4" y="195.3">16</text>
<text x="231.4" y="192.8">17</text>
<text x="132.3" y="201.2" transform="rotate(-90 132.3 201.2)">1</text>
<text x="214.1" y="200.4">5</text>
<text x="214.1" y="202.9">6</text>
<text x="231.4" y="202.9">13</text>
<text x="231.4" y="200.4">14</text>
<text x="214.1" y="205.5">7</text>
<text x="214.1" y="208">8</text>
<text x="231.4" y="208">11</text>
<text x="231.4" y="205.5">12</text>
<text x="223.3" y="212.6" transform="rotate(-90 223.3 212.6)">9</text>
<text x="129.7" y="219.5">2</text>
<text x="140.7" y="216.4" transform="rotate(-90 140.7 216.4)">8</text>
<text x="151.3" y="219.5">3</text>
<text x="129.7" y="224.5">5</text>
<text x="151.3" y="224.5">7</text>
<text x="129.7" y="229.6">4</text>
<text x="151.3" y="229.6">6</text>
<text x="10.4" y="235.7">E</text>
<text x="140.7" y="234.2" transform="rotate(-90 140.7 234.2)">1</text>
<text x="420.2" y="235.7">E</text>
<text x="35" y="269.1">1</text>
<text x="85" y="269.1">2</text>
<text x="135" y="269.1">3</text>
<text x="185" y="269.1">4</text>
<text x="235" y="269.1">5</text>
<text x="285" y="269.1">6</text>
<text x="335" y="269.1">7</text>
<text x="385" y="269.1">8</text>
</g>
<g font-size="1.8" fill="#008484">
<text x="55.5" y="17.8">FB3</text>
<text x="192.4" y="15.3">+3.3V</text>
<text x="33.4" y="23">J1</text>
<text x="33.2" y="25.3">I/O</text>
<text x="55.5" y="29.3">FB4</text>
<text x="196.3" y="24.9">R14</text>
<text x="196.4" y="27.2">4.7k</text>
<text x="290.4" y="29.7">PS1</text>
<text x="146.1" y="34.3">+BATT</text>
<text x="266.8" y="31.8">+5V</text>
<text x="286.8" y="32">R-78E5.0-1.0</text>
<text x="320.1" y="31.8">+BATT</text>
<text x="339.2" y="31.3">PWR_FLAG</text>
<text x="49.1" y="42">FB1</text>
<text x="108.5" y="41.6">U6</text>
<text x="134.7" y="39.6">EXT/BATT SEL</text>
<text x="139.4" y="37.3">JP2</text>
<text x="261" y="41.4">C14</text>
<text x="271.2" y="41.4">C17</text>
<text x="54.2" y="47">FB2</text>
<text x="102.9" y="44.4">DS18S20</text>
<text x="117.5" y="46" transform="rotate(-90 117.5 46)">GND VDD</text>
<text x="118.3" y="42.5">DQ</text>
<text x="261.1" y="43.7">0.1uF</text>
<text x="271.2" y="43.7">10uF</text>
<text x="315.6" y="46.2">1uF</text>
<text x="315.6" y="43.9">C20</text>
<text x="324.8" y="43.9">D5</text>
<text x="325.3" y="46.2">1N4001</text>
<text x="337.2" y="43.9">C22</text>
<text x="337.3" y="46.2">0.1uF</text>
<text x="142.9" y="50.3">R5</text>
<text x="143" y="52.6">10K</text>
<text x="151.7" y="52.6">NP</text>
<text x="151.8" y="50.3">R7</text>
<text x="160.6" y="52.6">NP</text>
<text x="160.7" y="50.3">R9</text>
<text x="169.5" y="52.6">NP</text>
<text x="169.7" y="50.3">R12</text>
<text x="214.3" y="52.6">U3</text>
<text x="65.3" y="55.3">C3</text>
<text x="65.5" y="57.7">47pF</text>
<text x="76.8" y="55.3">C4</text>
<text x="76.9" y="57.7">47pF</text>
<text x="93.3" y="55.3">C5</text>
<text x="93.4" y="57.7">47pF</text>
<text x="104.7" y="55.3">C6</text>
<text x="104.9" y="57.7">47pF</text>
<text x="206.2" y="59.1">A0</text>
<text x="214.4" y="59.1">SCL</text>
<text x="215.4" y="55.4">ADS1115-Breakout</text>
<text x="274.9" y="59.1">GND</text>
<text x="206.2" y="61.6">A1</text>
<text x="206.2" y="64.1">A2</text>
<text x="212.7" y="60.1" transform="rotate(-90 212.7 60.1)">VDD</text>
<text x="212.8" y="64.1">ADDR</text>
<text x="214.2" y="61.6">SDA</text>
<text x="42.5" y="67.9">GND</text>
<text x="142.9" y="70.6">R6</text>
<text x="151.8" y="70.6">R8</text>
<text x="160.8" y="70.6">R10</text>
<text x="169.7" y="70.6">R13</text>
<text x="206.2" y="66.7">A3</text>
<text x="212.7" y="68.1" transform="rotate(-90 212.7 68.1)">GND</text>
<text x="213.2" y="66.7">ALRT</text>
<text x="143.2" y="72.9">3.74k</text>
<text x="151.7" y="72.9">NP</text>
<text x="160.6" y="72.9">NP</text>
<text x="169.5" y="72.9">NP</text>
<text x="111.1" y="81.3">+3.3V</text>
<text x="124.7" y="82.9">0.1uF</text>
<text x="125.9" y="80.6">C8</text>
<text x="132.1" y="81.3">+5V</text>
<text x="159.4" y="82.6">NanoPi_Duo2</text>
<text x="164" y="80.3">U2</text>
<text x="142" y="87">VDD_5V</text>
<text x="142" y="89.5">VDD_5V</text>
<text x="153.6" y="87">DEBUG_RX(UART_RXD0)/GPIOA5/PWM0</text>
<text x="159.8" y="89.5">DEBUG_TX(UART_TXD0)/GPIOA4</text>
<text x="248.6" y="88.5">J3</text>
<text x="345.8" y="86.9">1A</text>
<text x="345.9" y="84.6">F1</text>
<text x="142" y="92.1">SYS_3.3V</text>
<text x="142" y="94.6">GND</text>
<text x="171.8" y="94.6">I2C0_SCL/GPIOA11</text>
<text x="184.3" y="92.1">GND</text>
<text x="248.5" y="90.8">UART1</text>
<text x="312.7" y="95.5">J4</text>
<text x="121.2" y="98.4">GND</text>
<text x="142" y="99.7">GPIOG11</text>
<text x="142" y="97.2">GPIOL11/IR-RX</text>
<text x="163.1" y="99.7">UART3_TX/SPI1_CS/GPIOA13</text>
<text x="171.6" y="97.2">I2C0_SDA/GPIOA12</text>
<text x="210.1" y="98.4">GND</text>
<text x="238.1" y="98.4">GND</text>
<text x="261.8" y="101.8">D3</text>
<text x="299.3" y="99.1">FB5</text>
<text x="311.4" y="97.8">DB9F</text>
<text x="322.7" y="99.9">PWR_FLAG</text>
<text x="142" y="102.2">USB-DM3</text>
<text x="142" y="104.8">USB-DP3</text>
<text x="142" y="107.3">USB-DM2</text>
<text x="159.8" y="104.8">UART3_CTS/SPI1_MISO/GPIOA16</text>
<text x="159.8" y="107.3">UART3_RTS/SPI1_MOSI/GPIOA15</text>
<text x="161.8" y="102.2">UART3_RX/SPI1_CLK/GPIOA14</text>
<text x="260.3" y="104.1">1N914</text>
<text x="269.1" y="104.4">COS/A3 SEL</text>
<text x="272.7" y="102.1">JP6</text>
<text x="299.3" y="104.2">FB6</text>
<text x="352.9" y="107">AN1/GPIOA16 SEL</text>
<text x="359.1" y="104.6">JP7</text>
<text x="142" y="109.9">USB-DP2</text>
<text x="142" y="112.4">EPHY-RXN</text>
<text x="171.6" y="109.9">UART1_RX/GPIOG7</text>
<text x="171.8" y="112.4">UART1_TX/GPIOG6</text>
<text x="222.7" y="113.4">10uF</text>
<text x="223.2" y="111.1">C11</text>
<text x="246.4" y="112">Pad Bypass</text>
<text x="249.9" y="109.7">JP4</text>
<text x="299.3" y="109.3">FB7</text>
<text x="324.2" y="111.8">FB10</text>
<text x="370.6" y="112">AN2/GPIOA14 SEL</text>
<text x="376.9" y="109.7">JP8</text>
<text x="142" y="114.9">EPHY-RXP</text>
<text x="142" y="117.5">EPHY-TXN</text>
<text x="178.4" y="117.5">LINEOUT_L</text>
<text x="183.3" y="114.9">CVBS</text>
<text x="234.2" y="118.5">10uF</text>
<text x="234.6" y="116.2">C13</text>
<text x="249.5" y="119.7">470k</text>
<text x="249.8" y="117.3">R17</text>
<text x="299.3" y="114.4">FB8</text>
<text x="299.3" y="119.4">FB9</text>
<text x="324.2" y="116.9">FB11</text>
<text x="99.6" y="122">+3.3V</text>
<text x="142" y="120">EPHY-TXP</text>
<text x="142" y="122.6">EPHY-LED-LINK</text>
<text x="142" y="125.1">EPHY-LED-SPD</text>
<text x="178.2" y="120">LINEOUT_R</text>
<text x="182.7" y="125.1">MIC_N</text>
<text x="182.8" y="122.6">MIC_P</text>
<text x="72.7" y="131.1">J2</text>
<text x="231.8" y="126.5">C12</text>
<text x="231.9" y="128.8">47pF</text>
<text x="244.6" y="126.5">R15</text>
<text x="244.6" y="128.8">68k</text>
<text x="264.8" y="126.5">C15</text>
<text x="264.9" y="128.8">47pF</text>
<text x="277.5" y="127.7">C18</text>
<text x="277.6" y="130">47pF</text>
<text x="297.9" y="127.7">C19</text>
<text x="297.9" y="130">47pF</text>
<text x="336" y="127.7">C21</text>
<text x="336" y="130">47pF</text>
<text x="347.4" y="127.7">C23</text>
<text x="347.4" y="130">47pF</text>
<text x="62.9" y="133.4">ARJM11A3-009-AB-ER2-T</text>
<text x="63" y="137.8">TD+</text>
<text x="80.4" y="137.8">GND</text>
<text x="105.1" y="133.6" transform="rotate(-90 105.1 133.6)">330</text>
<text x="107.4" y="133.2" transform="rotate(-90 107.4 133.2)">R1</text>
<text x="112.8" y="133.6" transform="rotate(-90 112.8 133.6)">330</text>
<text x="115.1" y="133.2" transform="rotate(-90 115.1 133.2)">R2</text>
<text x="245" y="135.4">JP3</text>
<text x="245.4" y="137.7">Pad Bypass</text>
<text x="63" y="140.3">TD-</text>
<text x="63" y="142.9">RD+</text>
<text x="75.8" y="142.9">K_GREEN</text>
<text x="75.8" y="140.3">A_GREEN</text>
<text x="63" y="145.4">CT_1</text>
<text x="63" y="148">CT_2</text>
<text x="74.5" y="145.4">A_YELLOW</text>
<text x="74.5" y="148">K_YELLOW</text>
<text x="189.8" y="149.2">GND</text>
<text x="63" y="150.5">RD-</text>
<text x="63" y="153">NC</text>
<text x="80.6" y="150.5">MH1</text>
<text x="80.6" y="153">MH2</text>
<text x="40.3" y="158.2">0.1uF</text>
<text x="42.9" y="160.6">C1</text>
<text x="59" y="158.2">C2</text>
<text x="59.2" y="160.5">0.1uF</text>
<text x="233.7" y="156.3">+BATT</text>
<text x="242.6" y="156.3">+5V</text>
<text x="270.6" y="160.1">+BATT</text>
<text x="264" y="167.4">Pullup</text>
<text x="265.1" y="165.1">JP5</text>
<text x="92" y="169.5">GND</text>
<text x="247.4" y="170.4" transform="rotate(-90 247.4 170.4)">470</text>
<text x="249.7" y="170.5" transform="rotate(-90 249.7 170.5)">R16</text>
<text x="256.3" y="169.1" transform="rotate(-90 256.3 169.1)">470</text>
<text x="258.6" y="169.3" transform="rotate(-90 258.6 169.3)">R18</text>
<text x="239" y="179.1" transform="rotate(-90 239 179.1)">D1</text>
<text x="241.3" y="179.3" transform="rotate(-90 241.3 179.3)">CD</text>
<text x="247.9" y="179.1" transform="rotate(-90 247.9 179.1)">D2</text>
<text x="250.2" y="179.6" transform="rotate(-90 250.2 179.6)">PTT</text>
<text x="268.7" y="178.5">R19</text>
<text x="219.1" y="184.1">ULN2803A</text>
<text x="222.4" y="181.8">U4</text>
<text x="268.8" y="180.8">10k</text>
<text x="216.4" y="191.1">I1</text>
<text x="226.5" y="188.6">COM</text>
<text x="228.3" y="191.1">O1</text>
<text x="125.8" y="197.2" transform="rotate(-90 125.8 197.2)">JP1</text>
<text x="216.4" y="193.7">I2</text>
<text x="216.4" y="196.2">I3</text>
<text x="228.3" y="196.2">O3</text>
<text x="228.3" y="193.7">O2</text>
<text x="128.1" y="200.2" transform="rotate(-90 128.1 200.2)">TOT Select</text>
<text x="216.4" y="198.8">I4</text>
<text x="216.4" y="201.3">I5</text>
<text x="216.4" y="203.8">I6</text>
<text x="228.3" y="203.8">O6</text>
<text x="228.3" y="201.3">O5</text>
<text x="228.3" y="198.8">O4</text>
<text x="269.9" y="200.1">C16</text>
<text x="270" y="202.4">47pF</text>
<text x="277.8" y="200.1">D4</text>
<text x="278.3" y="202.4">1N4001</text>
<text x="139" y="208.3">+3.3V</text>
<text x="216.4" y="206.4">I7</text>
<text x="216.4" y="208.9">I8</text>
<text x="228.3" y="208.9">O8</text>
<text x="228.3" y="206.4">O7</text>
<text x="224.2" y="210.3" transform="rotate(-90 224.2 210.3)">GND</text>
<text x="132.2" y="216.5">U1</text>
<text x="132.6" y="220.3">TR</text>
<text x="141.6" y="221.4" transform="rotate(-90 141.6 221.4)">VCC</text>
<text x="148" y="220.3">Q</text>
<text x="221.6" y="220.3">GND</text>
<text x="125.5" y="226.3" transform="rotate(-90 125.5 226.3)">10k</text>
<text x="127.8" y="225.9" transform="rotate(-90 127.8 225.9)">R3</text>
<text x="132.6" y="225.4">CV</text>
<text x="146.4" y="225.4">DIS</text>
<text x="132.6" y="230.5">R</text>
<text x="141.6" y="231.9" transform="rotate(-90 141.6 231.9)">GND</text>
<text x="145.7" y="230.5">THR</text>
<text x="160.9" y="230.6">R11</text>
<text x="161.3" y="228.3">1M</text>
<text x="114.9" y="235.7">C7</text>
<text x="115.1" y="238">0.1uF</text>
<text x="125.5" y="238.2" transform="rotate(-90 125.5 238.2)">100k</text>
<text x="127.8" y="237.4" transform="rotate(-90 127.8 237.4)">R4</text>
<text x="141.5" y="234.3">LMC555xN</text>
<text x="170.7" y="235.7">C9</text>
<text x="170.9" y="238">10uF</text>
<text x="181" y="235.7">C10</text>
<text x="181.1" y="238">0.1uF</text>
<text x="139" y="249.6">GND</text>
</g>
<g font-size="1.8">
<text x="156.2" y="31.5">1-Wire</text>
<text x="322.3" y="92.7" transform="rotate(-90 322.3 92.7)">GND</text>
<text x="287" y="101.3">TXA</text>
<text x="343.9" y="106.7" transform="rotate(-90 343.9 106.7)">EXT PWR IN</text>
<text x="283.2" y="121.7">RXA</text>
<text x="287" y="195.3">PTT</text>
</g>
<g font-size="1.8" fill="#848400">
<text x="83.9" y="45.1">AN2</text>
<text x="128.4" y="42.5">AN0</text>
<text x="150.5" y="43.1" transform="rotate(-90 150.5 43.1)">AN1</text>
<text x="159.4" y="43.1" transform="rotate(-90 159.4 43.1)">AN2</text>
<text x="168.3" y="43.1" transform="rotate(-90 168.3 43.1)">AN3</text>
<text x="83.9" y="50.2">AN3</text>
<text x="284.6" y="107.3">AN3</text>
<text x="348.2" y="109.9">AN1</text>
<text x="283.4" y="117.5">AN0</text>
<text x="365.9" y="114.9">AN2</text>
</g>
<g font-size="1.8" fill="#0000c2">
<text x="290.8" y="76.6">DB9</text>
<text x="290.8" y="78.6">1</text>
<text x="290.8" y="80.7">2</text>
<text x="290.8" y="82.7">3</text>
<text x="294.3" y="78.6">Audio OUT (TXA)</text>
<text x="294.3" y="80.7">External CD/AN3 Input</text>
<text x="290.8" y="84.8">4</text>
<text x="290.8" y="86.8">5</text>
<text x="290.8" y="88.9">6</text>
<text x="294.3" y="84.8">AN0 Input</text>
<text x="294.3" y="86.8">Audio IN (RXA)</text>
<text x="290.8" y="90.9">7</text>
<text x="290.8" y="92.9">8</text>
<text x="290.8" y="95">9</text>
<text x="294.3" y="90.9">EXT PWR IN</text>
<text x="294.3" y="92.9">AN1 Input</text>
<text x="294.3" y="95">AN2 Input</text>
<text x="143.5" y="241">10 Sec TOT</text>
</g>
<g font-size="1.4" fill="#008484">
<text x="35" y="29.7">1</text>
<text x="35" y="32.3">2</text>
<text x="35" y="34.8">3</text>
<text x="35" y="37.3">4</text>
<text x="35" y="39.9">5</text>
<text x="283" y="38.6">+VOUT</text>
<text x="298.1" y="38.6">+VIN</text>
<text x="35" y="42.4">6</text>
<text x="35" y="45">7</text>
<text x="35" y="47.5">8</text>
<text x="283" y="43.7">GND</text>
<text x="34.2" y="52.6">10</text>
<text x="35" y="50">9</text>
<text x="309.6" y="102.1">1</text>
<text x="309.6" y="107.2">2</text>
<text x="317" y="104.6">6</text>
<text x="309.6" y="112.3">3</text>
<text x="317" y="109.7">7</text>
<text x="309.6" y="117.3">4</text>
<text x="317" y="114.8">8</text>
<text x="317" y="119.9">9</text>
<text x="309.6" y="122.4">5</text>
</g>
<g font-size="1.4" fill="#840000">
<text x="39" y="29">1</text>
<text x="39" y="31.5">2</text>
<text x="39" y="34">3</text>
<text x="39" y="36.6">4</text>
<text x="39" y="39.1">5</text>
<text x="39" y="41.7">6</text>
<text x="279" y="37.8">3</text>
<text x="304.4" y="37.8">1</text>
<text x="39" y="44.2">7</text>
<text x="39" y="46.7">8</text>
<text x="279" y="42.9">2</text>
<text x="38.6" y="51.8">10</text>
<text x="39" y="49.3">9</text>
<text x="306.9" y="101.3">1</text>
<text x="306.9" y="106.4">2</text>
<text x="319.6" y="103.9">6</text>
<text x="306.9" y="111.5">3</text>
<text x="319.6" y="109">7</text>
<text x="306.9" y="116.6">4</text>
<text x="319.6" y="114">8</text>
<text x="319.6" y="119.1">9</text>
<text x="306.9" y="121.7">5</text>
</g>
</svg>
